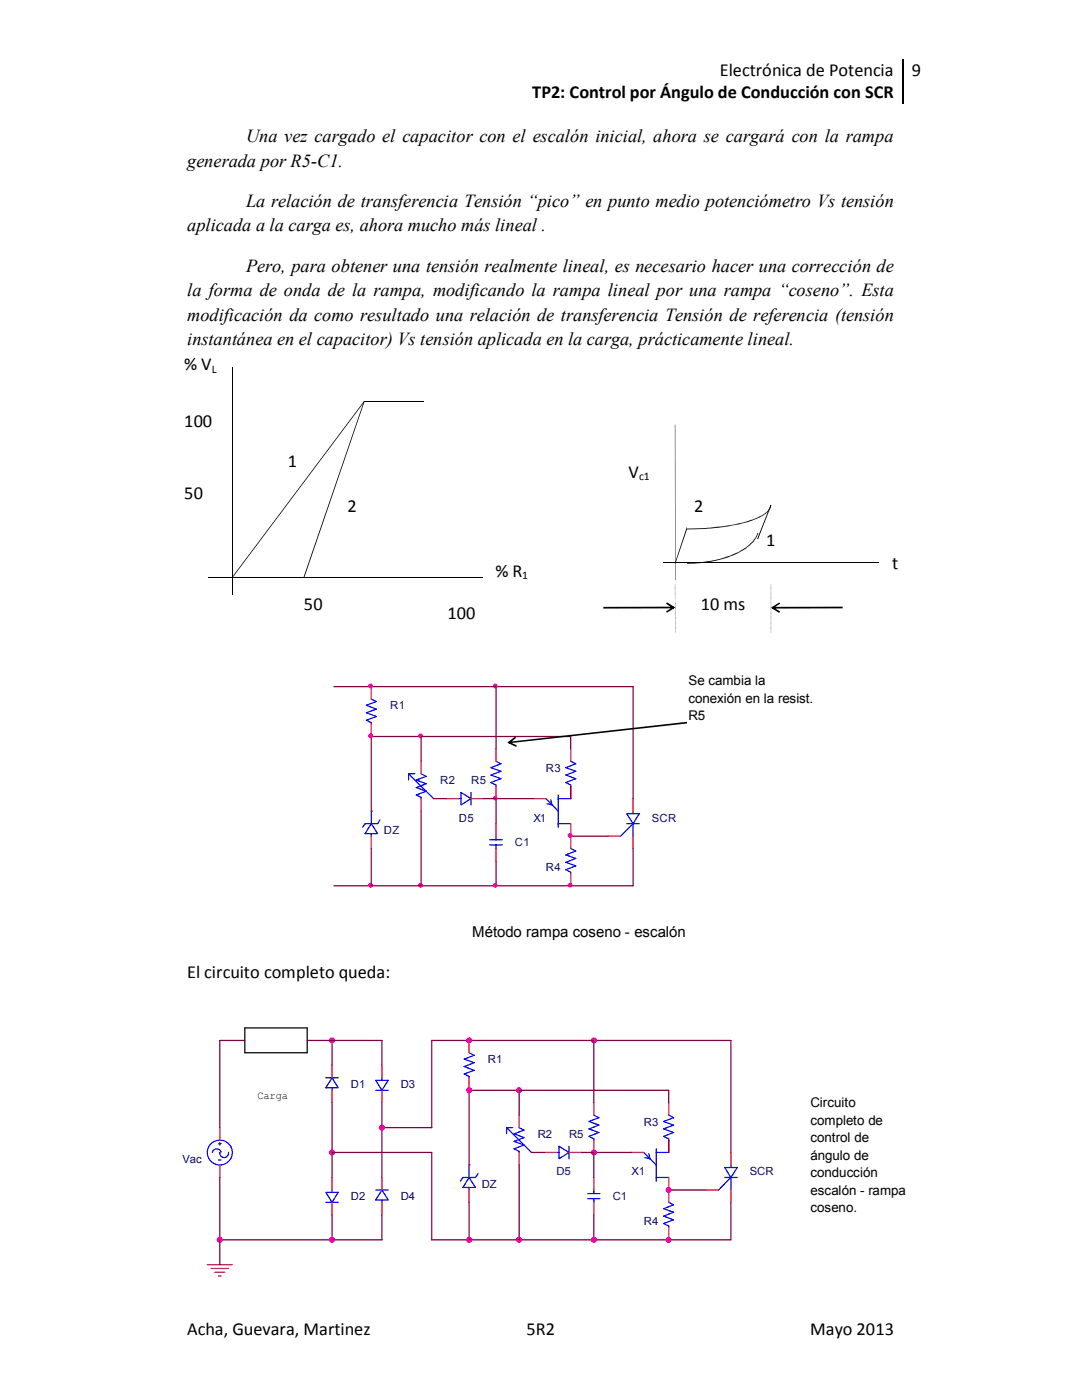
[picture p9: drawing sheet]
<svg xmlns="http://www.w3.org/2000/svg" width="216mm" height="279mm" viewBox="0 0 216 279" stroke-linecap="round" stroke-linejoin="round" font-family="sans-serif">
<path d="M180.1 11.7v9" fill="none" stroke="#000" stroke-width=".25"/>
<path d="M137.1 105.2l14.1 1.1a7.5 7.5 0 0 1-4.2 4.1 23.1 23.1 0 0 1-9.9 2z" fill-rule="evenodd" fill="#fff"/>
<path d="M72.6 80.1l.1 .1-26.3 35.2-.2-.1zM72.6 80.1l.1 .1-12 35.1h-.2zM137.1 112.4a20.9 20.9 0 0 0 11.7-3.1 6.2 6.2 0 0 0 2.4-3l.1 .1a8.1 8.1 0 0 1-4.9 4.4 24.7 24.7 0 0 1-9.3 1.7z" fill="#000"/>
<path d="M72.6 80.1h12M41.6 115.3h57.3" fill="none" stroke="#000" stroke-width=".2"/>
<g fill="#fff">
<path d="M55.9 89.3h4.8v4.8h-4.8z" fill-rule="evenodd"/>
<path d="M151.4 105.2h4.8v4.8h-4.8z" fill-rule="evenodd"/>
<path d="M67.9 98.4h4.7v4.8h-4.7z" fill-rule="evenodd"/>
</g>
<path d="M134.7 84.8v31M132.3 112.2h43" fill="none" stroke="#000" stroke-width=".2"/>
<path d="M137 105.2l.2 .1-2.4 7.1h-.1z" fill="#000"/>
<path d="M137.1 100.8h16.7a2.75 2.75 0 0 1-1.7 2.1 28.4 28.4 0 0 1-11.2 2.6l-3.8 .1z" fill-rule="evenodd" fill="#fff"/>
<path d="M137.1 105.5a36.8 36.8 0 0 0 13.8-2.1 4.4 4.4 0 0 0 2.7-2.2l.1-.4h.2a3.1 3.1 0 0 1-2.1 2.3 31.5 31.5 0 0 1-11.4 2.5l-3.3 .1zM153.8 100.8h.1l-2.6 6.8-.2-.1z" fill="#000"/>
<g fill="#fff">
<path d="M125.1 91.6h7.2v4.8h-7.2z" fill-rule="evenodd"/>
<path d="M177.7 109.8h4.8v4.8h-4.8z" fill-rule="evenodd"/>
<path d="M139.5 117.9h12.2v5.9h-12.2z" fill-rule="evenodd"/>
</g>
<g fill="#000">
<path d="M134.7 116.7v.1zM134.7 116.8v.1zM134.7 117v.1zM134.7 117.2v.1zM134.7 117.3v.1zM134.7 117.5v.1zM134.7 117.6v.1zM134.7 117.8v.1zM134.7 118v.1zM134.7 118.3v.1zM134.7 118.5v.1zM134.7 118.8v.1zM134.7 119v.1zM134.7 119.2v.1zM134.7 120.3l.1 .1zM134.7 120.5l.1 .1zM134.7 120.7h.1zM134.7 120.8l.1 .1zM134.7 121l.1 .1zM134.7 121.2h.1zM134.7 121.3l.1 .1zM134.7 121.5h.1zM134.7 121.6l.1 .1zM134.7 121.8l.1 .1zM134.7 122h.1zM134.7 122.1l.1 .1zM134.7 122.3l.1 .1zM134.7 122.5l.1 .1zM134.7 122.6l.1 .1zM134.7 122.8l.1 .1zM134.7 123l.1 .1zM134.7 123.1l.1 .1zM134.7 123.3l.1 .1zM134.7 123.4l.1 .1zM134.7 123.6l.1 .1zM134.7 123.8l.1 .1zM134.7 124h.1zM134.7 124.1l.1 .1zM134.7 124.3l.1 .1zM134.7 124.5h.1zM134.7 124.6l.1 .1zM134.7 124.8l.1 .1zM134.7 125l.1 .1zM134.7 125.1l.1 .1zM134.7 125.3h.1zM134.7 125.4l.1 .1zM134.7 125.6l.1 .1zM134.7 125.8l.1 .1zM134.7 125.9l.1 .1zM134.7 126.1l.1 .1z"/>
<path d="M153.8 116.7l.1 .1zM153.8 116.8l.1 .1zM153.8 117l.1 .1zM153.8 117.2l.1 .1zM153.8 117.3l.1 .1zM153.8 117.5l.1 .1zM153.8 117.6l.1 .1zM153.8 117.8l.1 .1zM153.8 118l.1 .1zM153.8 118.2h.1zM153.8 118.3l.1 .1zM153.8 118.5l.1 .1zM153.8 118.7h.1zM153.8 118.8l.1 .1zM153.8 119l.1 .1zM153.8 119.2l.1 .1zM153.8 119.3l.1 .1zM153.8 119.5h.1zM153.8 119.6l.1 .1zM153.8 119.8l.1 .1zM153.8 120l.1 .1zM153.8 120.1l.1 .1zM153.8 120.3l.1 .1zM153.8 120.5l.1 .1zM153.8 120.7h.1zM153.8 120.8l.1 .1zM153.8 121l.1 .1zM153.8 121.2h.1zM153.8 121.3l.1 .1zM153.8 121.5h.1zM153.8 121.6l.1 .1zM153.8 121.8l.1 .1zM153.8 122h.1zM153.8 122.1l.1 .1zM153.8 122.3l.1 .1zM153.8 122.5l.1 .1zM153.8 122.6l.1 .1zM153.8 122.8l.1 .1zM153.8 123l.1 .1zM153.8 123.1l.1 .1zM153.8 123.3l.1 .1zM153.8 123.4l.1 .1zM153.8 123.6l.1 .1zM153.8 123.8l.1 .1zM153.8 124h.1zM153.8 124.1l.1 .1zM153.8 124.3l.1 .1zM153.8 124.5h.1zM153.8 124.6l.1 .1zM153.8 124.8l.1 .1zM153.8 125l.1 .1zM153.8 125.1l.1 .1zM153.8 125.3h.1zM153.8 125.4l.1 .1zM153.8 125.6l.1 .1zM153.8 125.8l.1 .1zM153.8 125.9l.1 .1zM153.8 126.1l.1 .1z"/>
<path d="M120.4 121.1v.4l14-.1v-.3zM133 120.4v.2l1.3 .8v-.3l-1.3 .9 .1 .2 1.6-1-1.5-.9z"/>
<path d="M154.1 121.1v.4l14-.1v-.3zM153.8 121.3l1.7 1 .1-.1-.1-.2-1.3-.9v.3l1.3-.8 .1-.2-.2-.1z"/>
</g>
<g fill="#fff">
<path d="M137.1 98.4h4.8v4.8h-4.8z" fill-rule="evenodd"/>
<path d="M34.4 80.7h11.9v7.1h-11.9z" fill-rule="evenodd"/>
<path d="M34.4 69.3h14.3v7.1h-14.3z" fill-rule="evenodd"/>
</g>
<path d="M46.4 73.3v45.4" fill="none" stroke="#000" stroke-width=".2"/>
<g fill="#fff">
<path d="M34.4 95h11.9v7.2h-11.9z" fill-rule="evenodd"/>
<path d="M96.4 110.4h14.4v7.2h-14.4z" fill-rule="evenodd"/>
<path d="M58.3 117.2h11.9v7.2h-11.9z" fill-rule="evenodd"/>
<path d="M86.9 118.9h11.9v7.1h-11.9z" fill-rule="evenodd"/>
</g>
<g fill="none" stroke="#00f" stroke-width=".25">
<path d="M74.1 139.5l1 .5-2 .8 2 .7-2 .7 2 .8-2 .7 1 .5v.3M81.5 154.4l5 5M81.5 154.4v1.3M81.5 154.4h1.3M84 154.4l1 .5-1.9 .8 1.9 .7-1.9 .8 1.9 .7-1.9 .8 .9 .4v.3M91.5 159.4h.5M92 158.2l2 1.2-2 1.3zM94 158.2v2.5M99 151.9l.9 .5-1.9 .8 1.9 .7-1.9 .8 1.9 .7-1.9 .8 1 .5v.2M108.9 159.4l2.5 2.5M109.9 159.6l.3 1.1-1.1-.3M111.4 159.4h2.5"/>
<path d="M111.4 158.7v6.4M113.9 151.9l1 .5-2 .8 2 .7-2 .8 2 .7-2 .8 1 .5v.2M74.1 164.4l1.3 2h-2.5zM74.1 161.9v2.5M74.1 166.4v.5M75.8 163.6l-.4 .8h-2.5l-.6 .7M97.7 168.6h2.5M97.7 167.6h2.5M99 166.9v.7M99 168.6v.7M111.4 164.4h2.5M113.9 169.3l1 .5-2 .8 2 .7-2 .8 2 .7-2 .8 1 .5v.2"/>
<path d="M123.8 166.9l2.5-2.5v2.5M125.1 162.4h2.5l-1.3 2zM125.1 164.4h2.5M126.3 161.9v.5"/>
</g>
<g fill="none" stroke="#f00" stroke-width=".25">
<path d="M74.1 137v2.5M74.1 144.5v2.5M84 151.9v2.5M84 159.4v2.5M89 159.4h2.5M94 159.4h2.5M99 149.4v2.5M99 156.9v2.5M106.4 159.4h2.5M113.9 149.4v2.5M113.9 156.9v2.5M126.3 159.4v2.5"/>
<path d="M74.1 161.9h.1M74.1 166.9v2.4M99 164.4v2.5M99 169.3v2.5M113.9 164.4v4.9M113.9 174.3v2.5M121.3 166.9h2.5M126.3 166.9v2.4"/>
</g>
<path d="M84 176.8h15" fill="none" stroke="#800040" stroke-width=".25"/>
<circle cx="83.9" cy="176.7" r=".37" fill="#f0f"/>
<circle cx="83.9" cy="176.7" r=".37" fill="none" stroke="#f0f" stroke-width=".25"/>
<path d="M99 159.4h7.4M126.3 169.3v7.5" fill="none" stroke="#800040" stroke-width=".25"/>
<circle cx="98.8" cy="159.3" r=".36" fill="#f0f"/>
<circle cx="98.8" cy="159.3" r=".36" fill="none" stroke="#f0f" stroke-width=".25"/>
<path d="M66.6 176.8h7.5" fill="none" stroke="#800040" stroke-width=".25"/>
<circle cx="74" cy="176.7" r=".37" fill="#f0f"/>
<circle cx="74" cy="176.7" r=".37" fill="none" stroke="#f0f" stroke-width=".25"/>
<path d="M74.1 147h9.9M84 161.9v14.9M99 171.8v5" fill="none" stroke="#800040" stroke-width=".25"/>
<circle cx="83.9" cy="146.9" r=".38" fill="#f0f"/>
<circle cx="83.9" cy="146.9" r=".38" fill="none" stroke="#f0f" stroke-width=".25"/>
<path d="M99 137h27.3" fill="none" stroke="#800040" stroke-width=".25"/>
<circle cx="98.8" cy="136.9" r=".37" fill="#f0f"/>
<circle cx="98.8" cy="136.9" r=".37" fill="none" stroke="#f0f" stroke-width=".25"/>
<path d="M66.6 137h7.5M84 147v4.9M96.5 159.4h2.5M113.9 147v2.4M74.1 169.3v7.5M113.9 166.9h7.4" fill="none" stroke="#800040" stroke-width=".25"/>
<circle cx="113.8" cy="166.7" r=".37" fill="#f0f"/>
<circle cx="113.8" cy="166.7" r=".37" fill="none" stroke="#f0f" stroke-width=".25"/>
<path d="M126.3 137v22.4M113.9 156.9v2.5M74.1 176.8h9.9M99 176.8h14.9" fill="none" stroke="#800040" stroke-width=".25"/>
<circle cx="113.8" cy="176.7" r=".37" fill="#f0f"/>
<circle cx="113.8" cy="176.7" r=".37" fill="none" stroke="#f0f" stroke-width=".25"/>
<circle cx="98.8" cy="176.7" r=".36" fill="#f0f"/>
<circle cx="98.8" cy="176.7" r=".36" fill="none" stroke="#f0f" stroke-width=".25"/>
<path d="M74.1 147v14.9M86.5 159.4h2.5M99 159.4v5M113.9 176.8h12.4" fill="none" stroke="#800040" stroke-width=".25"/>
<circle cx="74" cy="146.9" r=".38" fill="#f0f"/>
<circle cx="74" cy="146.9" r=".38" fill="none" stroke="#f0f" stroke-width=".25"/>
<path d="M74.1 137h24.9v12.4M84 147h29.9" fill="none" stroke="#800040" stroke-width=".25"/>
<circle cx="74" cy="136.9" r=".38" fill="#f0f"/>
<circle cx="74" cy="136.9" r=".38" fill="none" stroke="#f0f" stroke-width=".25"/>
<path d="M101.5 148l.1 .3 42.6-4.7v-.3zM101.2 148.2l1.8 .8v-.3l-1.4-.7v.3l1.3-.9v-.3h-.2z" fill="#000"/>
<g fill="#fff">
<path d="M137 133.9h26.3v14.3h-26.3z" fill-rule="evenodd"/>
<path d="M86.9 184h57.3v5.5h-57.3z" fill-rule="evenodd"/>
</g>
<g fill="none" stroke="#f00" stroke-width=".25">
<path d="M66.3 212.6v2.5M66.3 217.6v2.4M76.2 212.6v2.5M76.2 217.6v2.4M93.6 207.6v2.5M93.6 215.1v2.5M43.9 225v2.5M43.9 232.5v2.5M66.3 235v2.5M66.3 239.9v2.5M76.2 235v2.5M76.2 239.9v2.5"/>
<path d="M93.6 232.5h.1M93.6 237.5v2.4M103.6 222.5v2.5M103.6 230v2.5M108.5 230h2.5M113.5 230h2.5M118.5 220v2.5M118.5 227.5v2.5M118.5 235v2.5M118.5 239.9v2.5M125.9 230h2.5M133.4 220v2.5"/>
<path d="M133.4 227.5v2.5M133.4 235v4.9M140.9 237.5h2.5M145.8 230v2.5M145.8 237.5v2.4M41.4 252.4h5M42.1 253.2h3.5M42.9 253.9h2M43.6 254.6h.5M133.4 244.9v2.5"/>
</g>
<g fill="none" stroke="#00f" stroke-width=".25">
<path d="M65 215.1h2.5M66.3 215.1l1.2 2h-2.5zM66.3 217.1v.5M75 215.6h2.5l-1.3 2zM75 217.6h2.5M76.2 215.1v.5M93.6 210.1l1 .5-2 .8 2 .7-2 .8 2 .7-2 .7 1 .5v.3M43.6 228.3h.5M43.6 231.5h.5M43.9 228v.5M44.1 230a.89 .89 0 0 0-.9-.7 .89 .89 0 0 0-.8 .7M45.6 230a.88 .88 0 0 1-.8 1 .88 .88 0 0 1-.9-1"/>
<path d="M65 238h2.5l-1.2 1.9zM65 239.9h2.5M66.3 237.5v.5M75 237.5h2.5M76.2 237.5l1.3 2h-2.5zM76.2 239.5v.4M93.6 235l1.3 2h-2.5zM93.6 232.5v2.5M93.6 237v.5M95.4 234.2l-.5 .8h-2.5l-.5 .8M101.1 225l4.9 5M101.1 225v1.3"/>
<path d="M101.1 225h1.2M103.6 225l1 .6-2 .7 2 .7-2 .8 2 .7-2 .8 1 .5v.2M111 230h.5M111.5 228.8l2 1.2-2 1.3zM113.5 228.8v2.5M117.3 239.2h2.4M117.3 238.2h2.4M118.5 222.5l1 .6-2 .7 2 .7-2 .8 2 .7-2 .8 1 .5v.2M118.5 237.5v.7M118.5 239.2v.7M128.4 230l2.5 2.5M129.5 230.3l.2 1-1-.3"/>
<path d="M130.9 230h2.5M130.9 235h2.5M130.9 229.3v6.5M133.4 222.5l1 .6-2 .7 2 .7-2 .8 2 .7-2 .8 1 .5v.2M133.4 239.9l1 .6-2 .7 2 .7-2 .8 2 .8-2 .7 1 .5v.2M143.4 237.5l2.4-2.5v2.5M144.6 233h2.5l-1.3 2zM144.6 235h2.5M145.8 232.5v.5"/>
<circle cx="43.9" cy="230" r="2.49"/>
</g>
<path d="M48.9 205.1h12.4v5h-12.4z" fill="none" stroke="#000" stroke-width=".25"/>
<path d="M103.6 247.4h14.9" fill="none" stroke="#800040" stroke-width=".25"/>
<circle cx="103.6" cy="247.4" r=".5" fill="#f0f"/>
<circle cx="103.6" cy="247.4" r=".5" fill="none" stroke="#f0f" stroke-width=".25"/>
<path d="M86.1 207.6v17.4M118.5 230h7.4M145.8 239.9v7.5M66.3 242.4v5" fill="none" stroke="#800040" stroke-width=".25"/>
<circle cx="118.5" cy="230" r=".49" fill="#f0f"/>
<circle cx="118.5" cy="230" r=".49" fill="none" stroke="#f0f" stroke-width=".25"/>
<path d="M66.3 220v10" fill="none" stroke="#800040" stroke-width=".25"/>
<circle cx="66.3" cy="230" r=".49" fill="#f0f"/>
<circle cx="66.3" cy="230" r=".49" fill="none" stroke="#f0f" stroke-width=".25"/>
<path d="M43.9 207.6h5M43.9 235v12.4M86.1 247.4h7.5" fill="none" stroke="#800040" stroke-width=".25"/>
<circle cx="93.6" cy="247.4" r=".5" fill="#f0f"/>
<circle cx="93.6" cy="247.4" r=".5" fill="none" stroke="#f0f" stroke-width=".25"/>
<path d="M43.9 247.4h22.4" fill="none" stroke="#800040" stroke-width=".25"/>
<circle cx="66.3" cy="247.4" r=".5" fill="#f0f"/>
<circle cx="66.3" cy="247.4" r=".5" fill="none" stroke="#f0f" stroke-width=".25"/>
<circle cx="43.9" cy="247.4" r=".5" fill="#f0f"/>
<circle cx="43.9" cy="247.4" r=".5" fill="none" stroke="#f0f" stroke-width=".25"/>
<path d="M93.6 217.6h10M103.6 232.5v14.9M76.2 242.4v5M118.5 242.4v5" fill="none" stroke="#800040" stroke-width=".25"/>
<circle cx="103.6" cy="217.6" r=".49" fill="#f0f"/>
<circle cx="103.6" cy="217.6" r=".49" fill="none" stroke="#f0f" stroke-width=".25"/>
<path d="M66.3 207.6v5" fill="none" stroke="#800040" stroke-width=".25"/>
<circle cx="66.3" cy="207.6" r=".49" fill="#f0f"/>
<circle cx="66.3" cy="207.6" r=".49" fill="none" stroke="#f0f" stroke-width=".25"/>
<path d="M118.5 207.6h27.3M66.3 247.4h9.9" fill="none" stroke="#800040" stroke-width=".25"/>
<circle cx="118.5" cy="207.6" r=".49" fill="#f0f"/>
<circle cx="118.5" cy="207.6" r=".49" fill="none" stroke="#f0f" stroke-width=".25"/>
<path d="M86.1 207.6h7.5M103.6 217.6v4.9M133.4 217.6v2.4M76.2 225h9.9M93.6 239.9v7.5M116 230h2.5M133.4 237.5h7.5M43.9 247.4v5" fill="none" stroke="#800040" stroke-width=".25"/>
<circle cx="133.4" cy="237.5" r=".49" fill="#f0f"/>
<circle cx="133.4" cy="237.5" r=".49" fill="none" stroke="#f0f" stroke-width=".25"/>
<path d="M76.2 225v10" fill="none" stroke="#800040" stroke-width=".25"/>
<circle cx="76.2" cy="225" r=".5" fill="#f0f"/>
<circle cx="76.2" cy="225" r=".5" fill="none" stroke="#f0f" stroke-width=".25"/>
<path d="M76.2 207.6v5M145.8 207.6v22.4M133.4 227.5v2.5M93.6 247.4h10M118.5 247.4h14.9" fill="none" stroke="#800040" stroke-width=".25"/>
<circle cx="133.4" cy="247.4" r=".5" fill="#f0f"/>
<circle cx="133.4" cy="247.4" r=".5" fill="none" stroke="#f0f" stroke-width=".25"/>
<circle cx="118.5" cy="247.4" r=".5" fill="#f0f"/>
<circle cx="118.5" cy="247.4" r=".5" fill="none" stroke="#f0f" stroke-width=".25"/>
<path d="M43.9 207.6v17.4M61.3 207.6h14.9M93.6 217.6v14.9M66.3 235v-5h19.8v17.4M76.2 220v5M106 230h2.5M118.5 230v5M133.4 247.4h12.4" fill="none" stroke="#800040" stroke-width=".25"/>
<circle cx="93.6" cy="217.6" r=".49" fill="#f0f"/>
<circle cx="93.6" cy="217.6" r=".49" fill="none" stroke="#f0f" stroke-width=".25"/>
<path d="M93.6 207.6h24.9v12.4M103.6 217.6h29.8" fill="none" stroke="#800040" stroke-width=".25"/>
<circle cx="93.6" cy="207.6" r=".49" fill="#f0f"/>
<circle cx="93.6" cy="207.6" r=".49" fill="none" stroke="#f0f" stroke-width=".25"/>
<path d="M159.3 217.3h23.9v33.4h-23.9z" fill-rule="evenodd" fill="#fff"/>
<g font-size="3.7">
<text x="143.6" y="15.2">Electrónica de Potencia</text>
<text x="181.9" y="15.2">9</text>
<text x="106.2" y="19.6">TP2: Control por Ángulo de Conducción con SCR</text>
<text x="49.1" y="28.4">Una vez cargado el capacitor con el escalón inicial, ahora se cargará con la rampa</text>
<text x="37.3" y="33.2">generada por R5-C1.</text>
<text x="49.1" y="41.4">La relación de transferencia Tensión “pico” en punto medio potenciómetro Vs tensión</text>
<text x="37.3" y="46.2">aplicada a la carga es, ahora mucho más lineal .</text>
<text x="37.3" y="59.1">la forma de onda de la rampa, modificando la rampa lineal por una rampa “coseno”. Esta</text>
<text x="49.1" y="54.3">Pero, para obtener una tensión realmente lineal, es necesario hacer una corrección de</text>
<text x="37.3" y="64">modificación da como resultado una relación de transferencia Tensión de referencia (tensión</text>
<text x="37.3" y="68.8">instantánea en el capacitor) Vs tensión aplicada en la carga, prácticamente lineal.</text>
<text x="36.7" y="73.9">% V</text>
<text x="36.7" y="85.3">100</text>
<text x="57.4" y="93.1">1</text>
<text x="125.4" y="95.3">V</text>
<text x="36.7" y="99.7">50</text>
<text x="69.3" y="102.2">2</text>
<text x="138.5" y="102.2">2</text>
<text x="152.9" y="109.1">1</text>
<text x="178" y="113.6">t</text>
<text x="98.8" y="115.1">% R</text>
<text x="60.6" y="121.8">50</text>
<text x="89.3" y="123.5">100</text>
<text x="139.8" y="121.7">10 ms</text>
<text x="37.3" y="195.2">El circuito completo queda:</text>
<text x="37.3" y="266.4">Acha, Guevara, Martinez</text>
<text x="105" y="266.4">5R2</text>
<text x="161.7" y="266.4">Mayo 2013</text>
</g>
<text font-size="3" x="94.2" y="187.1">Método rampa coseno - escalón</text>
<g font-size="2.7">
<text x="137.4" y="136.7">Se cambia la</text>
<text x="137.4" y="140.2">conexión en la resist.</text>
<text x="137.4" y="143.7">R5</text>
<text x="161.7" y="220.9">Circuito</text>
<text x="161.7" y="224.5">completo de</text>
<text x="161.7" y="227.9">control de</text>
<text x="161.7" y="231.4">ángulo de</text>
<text x="161.7" y="235">conducción</text>
<text x="161.7" y="238.5">escalón - rampa</text>
<text x="161.7" y="242">coseno.</text>
</g>
<g font-size="2.3">
<text x="42.2" y="74.4">L</text>
<text x="127.5" y="95.8">c1</text>
<text x="104.2" y="115.6">1</text>
</g>
<g font-size="2.2" fill="#000080">
<text x="77.9" y="141.6">R1</text>
<text x="108.9" y="154">R3</text>
<text x="87.8" y="156.5">R2</text>
<text x="94" y="156.5">R5</text>
<text x="76.6" y="166.4">DZ</text>
<text x="91.5" y="164">D5</text>
<text x="106.4" y="164">X1</text>
<text x="130" y="164">SCR</text>
<text x="102.7" y="168.9">C1</text>
<text x="108.9" y="173.9">R4</text>
<text x="97.4" y="212.2">R1</text>
<text x="70" y="217.1">D1</text>
<text x="80" y="217.1">D3</text>
<text x="107.3" y="227.1">R2</text>
<text x="113.5" y="227.1">R5</text>
<text x="128.5" y="224.6">R3</text>
<text x="36.4" y="232.1">Vac</text>
<text x="70" y="239.5">D2</text>
<text x="80" y="239.5">D4</text>
<text x="96.1" y="237">DZ</text>
<text x="111" y="234.6">D5</text>
<text x="122.3" y="239.5">C1</text>
<text x="126" y="234.6">X1</text>
<text x="149.6" y="234.6">SCR</text>
<text x="128.5" y="244.5">R4</text>
</g>
<text font-size="2.2" x="51.4" y="219.4">Carga</text>
</svg>
